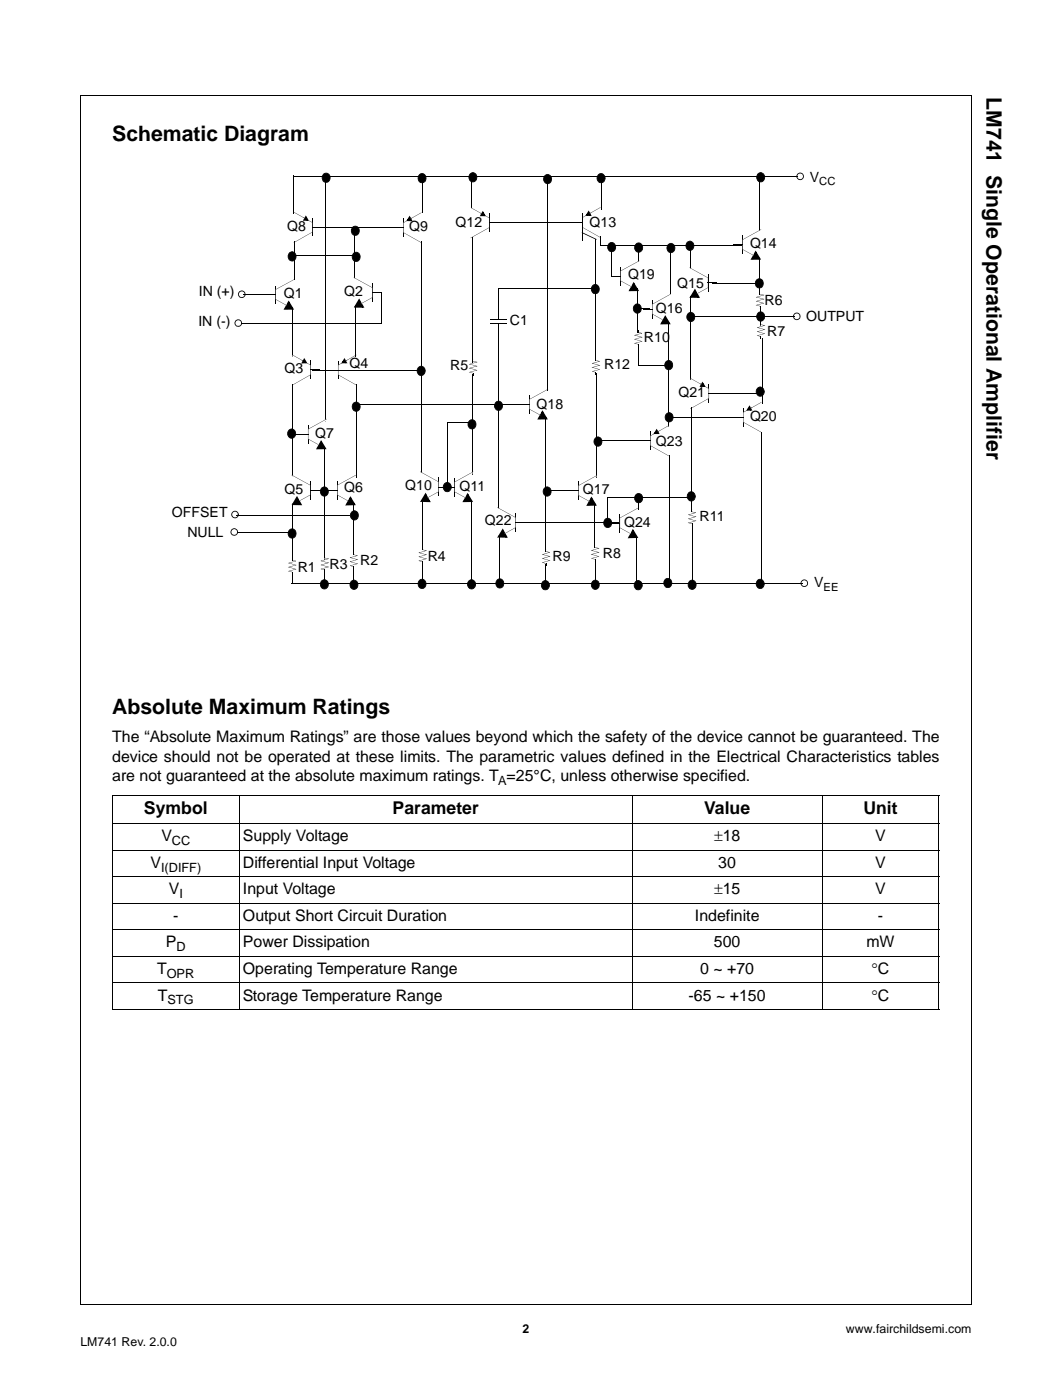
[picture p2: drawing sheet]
<svg xmlns="http://www.w3.org/2000/svg" width="210mm" height="279mm" viewBox="0 0 210 279" stroke-linecap="round" stroke-linejoin="round" font-family="sans-serif">
<g fill="none" stroke="#000" stroke-width=".2">
<path d="M16 19h178M16 19v241.4M193.9 19v241.4M105.6 78.9v3.6M22.3 158.8h165.1M22.4 158.8v42.5M47.8 158.7v42.8M126.2 158.7v42.8M164 158.7v42.8M187.3 158.8v42.5M22.3 164.4h165.1M22.3 169.7h165.1"/>
<path d="M22.3 175h165.1M22.3 180.3h165.1M22.3 185.6h165.1M22.3 190.8h165.1M22.3 196.1h165.1M22.3 201.4h165.1M16 260.4h177.9"/>
</g>
<path d="M107.7 82.8l.3 .2-.3 .6-.3-.2zM108.2 81.9l1.1 1.8h-2.1l.3-.3 1.5-.1v.4l-.9-1.4 .3-.2-.4 .9-.3-.2z" fill="#000"/>
<path d="M108.2 82.2l.8 1.3h-1.5z" fill="#000"/>
<path d="M105.6 79.7l3.7-2-1.6 5.1-2.1-1.2z" fill="#fff"/>
<path d="M105.6 79.7l3.7-2.1zM103.8 80.7l1.8 .1zM105.6 79.7l.1 1.9zM105.6 81.6l2.1 1.2z" fill="#000"/>
<path d="M67.5 72.1v3.5" fill="none" stroke="#000" stroke-width=".2"/>
<path d="M67.5 72.9l3.6-2.1v6.1l-3.6-2.1z" fill="#fff"/>
<path d="M65.7 73.8l1.8 .1zM67.5 74.8l3.6 2.1zM67.4 72.9l.1 1.9zM68.6 71.9l.3-.2 .1 .3-.3 .2zM68.7 71.4l.2 .5-.3 .5-.3-.2 .7-.1v.4l-.3-.3 .3-.2 .3 .5h-1.2zM69 72l.2-.1zM67.4 72.9l3.7-2.1z" fill="#000"/>
<path d="M68.7 71.8l.3 .5h-.6z" fill="#000"/>
<path d="M57.6 112.4l1.4 .4-1.4 .4 1.4 .4-1.4 .4 .7 .2v-2.4l.7 .2z" fill-rule="evenodd" fill="#fff"/>
<path d="M99.5 61.9v1.7zM99.5 64.5v1.6zM57.6 113.9l.7 .2zM58.3 111.4v.4zM58.3 114.2v.4zM57.5 112.4l1.5-.4-.7-.3 .8 .2-1.5 .5 1.6 .4-1.6 .4 1.5 .4-1.7-.4 1.7-.4zM57.4 114l1.7-.4z" fill="#000"/>
<path d="M62.3 43.6v3.6M97.9 63.7h3.2M97.9 64.6h3.2" fill="none" stroke="#000" stroke-width=".2"/>
<path d="M58.7 42.4l3.6 2v1.9l-3.7 2.1z" fill="#fff"/>
<path d="M58.7 42.3l3.6 2.1zM60.7 43.5l.3 .2-.1 .2-.3-.1zM61 43l.6 1.1h-1.2l.3-.4h.6v.4l-.4-.7 .3-.1-.2 .4-.3-.2zM60.6 43.4l.1 .2zM62.3 45.3l1.8 .1zM58.6 48.4l3.7-2.1zM62.3 44.4v2zM57.1 60.9l.3 .2-.4 .6-.3-.2zM57.6 60l1.1 1.8h-2.1l.3-.3 1.5-.1v.4l-1-1.4 .3-.2-.3 .9-.3-.2z" fill="#000"/>
<path d="M61 43.3l.3 .6h-.6zM57.6 60.3l.8 1.3h-1.5z" fill="#000"/>
<path d="M55 57v3.6" fill="none" stroke="#000" stroke-width=".2"/>
<path d="M55 57.8l3.7-2-1.6 5.1-2.1-1.2z" fill="#fff"/>
<path d="M53.2 58.8l1.8 .1zM55 57.8v1.9zM55 57.7l3.7-2zM55 59.7l2.1 1.2z" fill="#000"/>
<path d="M58.5 35.1v7.6M58.6 35.2h100.6M58.7 48.2v7.7M58.3 61.7v9.4M62 72v3.6" fill="none" stroke="#000" stroke-width=".2"/>
<path d="M58.4 70.8l3.6 2.1v1.9l-3.7 2.1z" fill="#fff"/>
<path d="M58.4 70.8l3.6 2.1zM60.4 72l.3 .1-.1 .3-.3-.2zM60.7 71.4l.6 1.1h-1.2l.3-.3 .6-.1v.4l-.4-.6 .3-.2-.2 .4-.3-.1zM60.2 71.8l.2 .2zM62 73.8l1.8 .1zM58.3 76.8l3.7-2.1zM62 72.9v1.9zM59.1 99.4l.3-.1 .4 .6-.3 .2zM59.3 99l.1 .4-.7 1.3-.4-.2h1.7v.3l-.5-.7 .3-.2 .5 .9h-2.1z" fill="#000"/>
<path d="M60.7 71.8l.3 .5h-.6zM59.3 99.3l.7 1.4-1.5-.1z" fill="#000"/>
<path d="M58.4 76.6v18.5M61.9 96v3.6" fill="none" stroke="#000" stroke-width=".2"/>
<path d="M58.2 94.8l3.7 2v2l-2.1 1.1z" fill="#fff"/>
<path d="M59.8 99.9l2.1-1.1zM61.9 96.8v2zM61.9 97.8l1.8 .1zM58.2 94.8l3.7 2.1zM63.6 88.7l.3 .2-.4 .7-.3-.2zM64.1 87.8l1.1 1.8-2.1 .1 .3-.4h1.5v.3l-1-1.3 .3-.2-.3 .8-.3-.2z" fill="#000"/>
<path d="M65 35.1v49.1M61.5 84.9v3.6M58.3 100.8v11M58.3 114.1v2.4" fill="none" stroke="#000" stroke-width=".2"/>
<path d="M64.1 88.2l.8 1.3h-1.5z" fill="#000"/>
<path d="M61.5 85.6l3.7-2-1.7 5.1-2-1.1z" fill="#fff"/>
<path d="M59.7 86.6l1.8 .1zM61.5 85.6v2zM61.5 85.6l3.7-2zM61.4 87.6l2.1 1.2z" fill="#000"/>
<path d="M64.7 89.3v22.5" fill="none" stroke="#000" stroke-width=".2"/>
<path d="M64.1 111.9l1.4 .4-1.4 .4 1.4 .4-1.4 .4 .6 .2v-2.4l.8 .2z" fill-rule="evenodd" fill="#fff"/>
<path d="M71.5 60l.3-.2 .4 .7-.3 .2zM71.7 59.6l.1 .4-.7 1.3-.4-.2h1.7v.3l-.5-.7 .3-.2 .5 .9h-2.1zM64.1 113.5l.7 .2zM64.7 110.9l.1 .4zM64.7 113.7l.1 .5zM64 112l1.5-.4-.7-.3 .9 .2-1.6 .5 1.6 .3-1.6 .5 1.6 .3-1.7-.3 1.5-.4zM64 113.6l1.5-.4z" fill="#000"/>
<path d="M63 45.4h19.7M70.8 45.3v10.3M74.3 56.6v3.6M62.3 73.9h21.9M58.4 86.6h3.1M47.3 102.8h22.5M47.3 106.3h11.1M64.7 113.8v2.7" fill="none" stroke="#000" stroke-width=".2"/>
<path d="M71.7 59.9l.7 1.3h-1.5z" fill="#000"/>
<path d="M70.6 55.4l3.7 2v2l-2.1 1.1z" fill="#fff"/>
<path d="M74.3 57.4v2zM74.3 58.4l1.8 .1zM70.6 55.4l3.7 2.1zM72.2 60.5l2.1-1.1zM69.9 99l1.1 1.8-2.1 .1 .3-.4h1.5v.3l-.9-1.3 .3-.2-.4 .8-.3-.2zM69.4 99.9l.3 .2-.3 .7-.4-.2z" fill="#000"/>
<path d="M76.1 58.4v6.3M48.1 64.6h28M71 61.2v9.9M71.1 76.6v18.7M62.7 97.9h4.6M67.3 96v3.6" fill="none" stroke="#000" stroke-width=".2"/>
<path d="M69.9 99.4l.8 1.2-1.5 .1z" fill="#000"/>
<path d="M67.3 96.8l3.7-2-1.6 5.1-2.1-1.1z" fill="#fff"/>
<path d="M65.5 97.8l1.8 .1zM67.3 96.8l.1 2zM67.3 96.8l3.7-2zM67.3 98.8l2.1 1.2zM70.4 100.8h.2z" fill="#000"/>
<path d="M70.5 100.8v9.5" fill="none" stroke="#000" stroke-width=".2"/>
<path d="M69.8 111.3l1.5 .4-1.5 .4 1.5 .4-1.5 .4 .7 .2v-2.4l.8 .2z" fill-rule="evenodd" fill="#fff"/>
<path d="M84.1 35.1l.2 .1zM69.9 112.9l.7 .2zM70.4 113.3l.2 .1zM70.5 110.3l.1 .4zM70.5 113.1l.1 .4zM69.8 111.3l1.5-.4-.7-.2 .7 .2-1.5 .4 1.7 .4-1.7 .4 1.6 .4-1.6-.4 1.5-.5zM69.8 112.9l1.5-.3z" fill="#000"/>
<path d="M84.2 35.2v7.4M80.5 43.7v3.5M70.5 113.4v3.1" fill="none" stroke="#000" stroke-width=".2"/>
<path d="M80.5 44.5l3.6-2.1 .1 6.1-3.7-2.1z" fill="#fff"/>
<path d="M78.7 45.4l1.8 .1zM80.5 46.4l3.7 2.1zM80.4 44.5l.1 1.9zM81.6 43.5l.3-.2 .1 .3-.3 .2zM81.7 43l.2 .5-.3 .5-.3-.2h.7v.3l-.3-.3 .3-.2 .3 .5h-1.2zM82 43.6l.2-.1zM80.4 44.5l3.7-2.1zM84.8 98.8l.3-.2 .3 .7-.3 .1zM84.9 98.3l.2 .5-.8 1.3-.3-.2 1.6-.1v.4l-.5-.8 .3-.1 .6 .9h-2.2z" fill="#000"/>
<path d="M81.7 43.4l.3 .5h-.6zM84.9 98.7l.7 1.3h-1.5z" fill="#000"/>
<path d="M84.1 48.2v46.3M87.5 95.4v3.6" fill="none" stroke="#000" stroke-width=".2"/>
<path d="M83.8 94.1l3.7 2.1v1.9l-2.1 1.2z" fill="#fff"/>
<path d="M85.4 99.2l2.2-1.1zM87.5 96.2l.1 1.9zM87.5 97.2h1.8zM83.9 94.1l3.6 2.1z" fill="#000"/>
<path d="M84.3 99.6v10.1" fill="none" stroke="#000" stroke-width=".2"/>
<path d="M83.6 110.3l1.4 .4-1.4 .4 1.4 .4-1.4 .4 .7 .2v-2.4l.7 .2z" fill-rule="evenodd" fill="#fff"/>
<path d="M83.6 111.9l.7 .2zM84.2 109.3l.1 .4zM84.3 112.1v.4zM83.5 110.3l1.6-.4-.8-.2 .9 .2-1.6 .4 1.6 .4-1.6 .5 1.6 .3-1.7-.4 1.6-.4zM83.5 111.9l1.6-.3z" fill="#000"/>
<path d="M94 35.1v6.8M97.6 42.6v3.6M70.9 80.7h34.4M84.2 112.2v4.3" fill="none" stroke="#000" stroke-width=".2"/>
<path d="M94 41.5l3.6 2v1.9l-3.7 2.1z" fill="#fff"/>
<path d="M94 41.4l3.6 2.1zM96 42.6l.4 .2-.2 .2-.3-.1zM96.3 42.1l.6 1h-1.2l.3-.3h.6v.3l-.4-.6 .3-.2-.1 .5-.4-.2zM95.9 42.5l.1 .2zM97.6 44.4l1.8 .1zM93.9 47.5l3.7-2.1zM97.6 43.5v2z" fill="#000"/>
<path d="M96.3 42.4l.3 .6h-.6z" fill="#000"/>
<path d="M94.3 47.3v25" fill="none" stroke="#000" stroke-width=".2"/>
<path d="M93.7 72.7l1.4 .4-1.4 .4 1.4 .4-1.4 .4 .7 .2v-2.4l.7 .1z" fill-rule="evenodd" fill="#fff"/>
<path d="M93.7 74.2l.7 .3zM94.3 71.7l.1 .4zM94.4 74.5v.4zM93.6 72.7l1.6-.4-.8-.3 .9 .2-1.6 .5 1.6 .4-1.6 .4 1.5 .4-1.7-.4 1.7-.4zM93.5 74.3l1.7-.4zM92.8 99.3l.3 .1-.4 .7-.3-.2zM93.3 98.4l1.1 1.8h-2.1l.3-.3 1.5-.1v.4l-.9-1.4 .3-.2-.4 .8-.3-.1z" fill="#000"/>
<path d="M94.3 74.6v20M90.7 95.4v3.6" fill="none" stroke="#000" stroke-width=".2"/>
<path d="M93.3 98.7l.8 1.3h-1.5z" fill="#000"/>
<path d="M90.7 96.2l3.7-2-1.6 5.1-2.1-1.2z" fill="#fff"/>
<path d="M88.9 97.2h1.8zM90.7 96.2v1.9zM90.7 96.2l3.7-2.1zM90.7 98.1l2.1 1.2z" fill="#000"/>
<path d="M109.2 35.1v42.8M98.9 44.4h20.6M89.2 84.3h5.2M89.2 84.2v13.1M94 100v16.5M108.9 83.6v26.6" fill="none" stroke="#000" stroke-width=".2"/>
<path d="M108.2 110.6l1.5 .4-1.5 .4 1.5 .5-1.5 .4 .7 .1v-2.3l.8 .1z" fill-rule="evenodd" fill="#fff"/>
<path d="M100.1 105.9l.4-.2 .3 .7-.3 .2zM100.3 105.5l.2 .4-.8 1.3-.3-.2 1.6-.1v.4l-.5-.7 .3-.2 .5 .9h-2.1zM108.2 112.2l.7 .2zM108.9 109.6l.1 .5zM108.9 112.4l.1 .5zM108.1 110.7l1.6-.4-.8-.3 .8 .2-1.5 .5 1.7 .3-1.7 .5 1.7 .4-1.8-.4 1.6-.4zM108.1 112.3l1.6-.4z" fill="#000"/>
<path d="M99.4 57.5h19.3M99.4 57.5v6.4M99.4 65v36.6M102.9 102.5v3.6M108.8 112.7v3.9" fill="none" stroke="#000" stroke-width=".2"/>
<path d="M100.3 105.8l.7 1.3h-1.5z" fill="#000"/>
<path d="M99.2 101.3l3.7 2v1.9l-2.1 1.2z" fill="#fff"/>
<path d="M119.9 35.1l.1 .1zM99.5 107.2l.2 .1zM100.8 106.4l2.2-1.2zM102.9 103.3l.1 1.9zM99.3 101.2l3.6 2.1zM102.9 104.3l1.8 .1zM103.7 104.2v.2z" fill="#000"/>
<path d="M120 35.2v6.7M116.2 42.6v3.6M99.6 107.3v9.2M103.7 104.3h19.8" fill="none" stroke="#000" stroke-width=".2"/>
<path d="M116.2 43.4l3.6-2 .1 6-3.7-2.1z" fill="#fff"/>
<path d="M114.4 44.4h1.8zM116.1 46.3v.2zM116.2 46.4l2.8 1.3-.1 .1-2.8-1.3zM116.2 45.3l3.7 2.2zM116.2 43.4v2zM117.3 42.4l.3-.1 .2 .3-.4 .1zM117.5 42l.1 .4-.3 .6-.3-.2 .8-.1-.1 .4-.3-.4 .4-.1 .2 .5h-1.2zM117.8 42.5l.1-.1zM119 47.7v.2zM116.2 43.4l3.6-2z" fill="#000"/>
<path d="M117.5 42.4l.3 .5h-.7z" fill="#000"/>
<path d="M116.1 42.7v5.3M118.8 47.8v24.2" fill="none" stroke="#000" stroke-width=".2"/>
<path d="M118.2 72.5l1.4 .4-1.4 .4 1.4 .4-1.4 .4 .7 .2v-2.4l.7 .2z" fill-rule="evenodd" fill="#fff"/>
<path d="M118.2 74.1l.7 .2zM118.8 71.5l.1 .4zM118.9 74.3v.4zM118.1 72.5l1.5-.4-.7-.2 .8 .2-1.5 .4 1.6 .4-1.6 .4 1.5 .5-1.7-.5 1.7-.4zM118.2 74.1l1.5-.3zM118 99.1l1.1 1.8-2.1 .1 .3-.4 1.5-.1v.4l-.9-1.4 .3-.2-.4 .9-.3-.2zM117.5 100l.3 .2-.3 .6-.4-.1z" fill="#000"/>
<path d="M119 74.5v20.8M115.4 96.1v3.6" fill="none" stroke="#000" stroke-width=".2"/>
<path d="M118 99.4l.8 1.3-1.5 .1z" fill="#000"/>
<path d="M115.4 96.9l3.7-2-1.6 5.1-2.1-1.1z" fill="#fff"/>
<path d="M113.6 97.9l1.8 .1zM115.4 96.9v2zM115.4 96.9l3.7-2zM115.4 98.9l2.1 1.1z" fill="#000"/>
<path d="M118.6 100.8v8.6" fill="none" stroke="#000" stroke-width=".2"/>
<path d="M118 109.8l1.5 .4-1.5 .4 1.5 .4-1.5 .4 .7 .2v-2.4l.8 .2z" fill-rule="evenodd" fill="#fff"/>
<path d="M119.7 47.2h.2v1.8h-.2zM125.9 57.2l.3 .1-.3 .7-.3-.2zM126.4 56.3l1.1 1.8h-2.1l.3-.4h1.5v.4l-.9-1.4 .3-.2-.4 .8-.3-.1zM118 111.4l.7 .2zM118.7 108.8v.4zM118.7 111.6l.1 .5zM117.9 109.9l1.6-.4-.8-.3 .9 .2-1.6 .5 1.6 .3-1.6 .5 1.6 .4-1.7-.5 1.6-.3zM118 111.4l1.5-.3z" fill="#000"/>
<path d="M119.8 48.9h28.3M122.1 48.8v6.3M123.8 53.3v3.6M127.4 48.8v3.5M108.8 97.9h6.1M118.8 112v4.5" fill="none" stroke="#000" stroke-width=".2"/>
<path d="M126.4 56.6l.8 1.3h-1.5z" fill="#000"/>
<path d="M123.8 54.1l3.7-2-1.6 5.1-2.1-1.2z" fill="#fff"/>
<path d="M122 55.1h1.8zM123.8 54.1l.1 1.9zM123.8 54l3.7-2zM123.8 56l2.1 1.2z" fill="#000"/>
<path d="M127.2 57.6v8.8" fill="none" stroke="#000" stroke-width=".2"/>
<path d="M126.6 66.9l1.5 .4-1.5 .4 1.5 .4-1.5 .4 .7 .2v-2.4l.8 .2z" fill-rule="evenodd" fill="#fff"/>
<path d="M126.6 68.5l.7 .2zM127.3 65.9v.4zM127.3 68.7l.1 .4zM126.5 66.9l1.6-.4-.8-.2 .8 .2-1.5 .4 1.6 .4-1.6 .4 1.6 .4-1.6-.4 1.5-.4zM126.5 68.5l1.6-.3zM132.2 63.8l.3 .2-.3 .6-.3-.1zM132.7 62.9l1.1 1.8h-2.1l.3-.3h1.5v.3l-.9-1.4 .3-.2-.4 .9-.3-.2z" fill="#000"/>
<path d="M130.1 59.9v3.6M127.1 61.6h2.5" fill="none" stroke="#000" stroke-width=".2"/>
<path d="M132.7 63.2l.8 1.3h-1.5z" fill="#000"/>
<path d="M130.1 60.7l3.7-2-1.6 5.1-2.1-1.1z" fill="#fff"/>
<path d="M128.3 61.7l1.9 .1zM130.1 60.7l.1 2zM130.1 60.7l3.7-2zM130.1 62.7l2.1 1.1z" fill="#000"/>
<path d="M133.8 48.8v9.9M127.4 68.7v4.3M127.4 72.9h6.2M133.5 64.4v20.8M129.8 86.1v3.6" fill="none" stroke="#000" stroke-width=".2"/>
<path d="M129.8 87l3.6-2.1v6.1l-3.6-2.1z" fill="#fff"/>
<path d="M137.7 48.8l.2 .1zM138.5 58l.3-.1 .4 .6-.3 .2zM138.7 57.6l.1 .4-.8 1.3-.3-.2h1.7v.3l-.5-.7 .3-.2 .5 .9h-2.2zM128 87.9l1.8 .1zM128.9 87.8l.1 .2zM129.8 88.9l3.6 2.1zM129.7 87l.1 1.9zM130.9 86l.3-.2 .1 .3-.3 .2zM131 85.6l.2 .4-.3 .5-.3-.2h.7v.3l-.3-.3 .3-.2 .3 .5h-1.2zM131.3 86.1l.2-.1zM129.7 87l3.7-2.1zM133.4 90.8l.2 .1z" fill="#000"/>
<path d="M138.7 58l.7 1.3h-1.5zM131 85.9l.3 .6h-.6z" fill="#000"/>
<path d="M137.8 48.9v4.7M141.3 54.7v3.5M118.9 87.9h10M133.5 90.9v25.6" fill="none" stroke="#000" stroke-width=".2"/>
<path d="M137.6 53.4l3.7 2v2l-2.1 1.1z" fill="#fff"/>
<path d="M139.2 58.5l2.1-1.1zM141.2 55.4l.1 2zM141.2 56.4l1.9 .1zM137.6 53.4l3.7 2.1z" fill="#000"/>
<path d="M137.8 59.1v16.7M141.4 76.7v3.6" fill="none" stroke="#000" stroke-width=".2"/>
<path d="M137.8 75.5l3.6 2.1v1.9l-3.7 2.1z" fill="#fff"/>
<path d="M137.8 75.5l3.7 2.1zM139.9 76.7l.3 .2-.2 .2-.3-.2zM140.2 76.2l.6 1h-1.2l.3-.3h.6v.3l-.5-.6 .3-.2-.1 .5-.3-.2zM139.7 76.6l.2 .1zM141.4 78.5l1.8 .1zM137.7 81.5l3.7-2zM141.4 77.6l.1 1.9z" fill="#000"/>
<path d="M140.2 76.5l.3 .5h-.6z" fill="#000"/>
<path d="M138 81.2v20.9" fill="none" stroke="#000" stroke-width=".2"/>
<path d="M137.4 102.7l1.4 .4-1.4 .4 1.4 .4-1.4 .4 .6 .2v-2.4l.8 .2z" fill-rule="evenodd" fill="#fff"/>
<path d="M125.8 106.5l.3 .1-.4 .7-.3-.2zM126.3 105.5l1.1 1.9h-2.2l.4-.4h1.5v.4l-1-1.4 .3-.2-.3 .8-.3-.1zM137.4 104.3l.7 .2zM138 101.7l.1 .4zM138 104.5l.1 .5zM137.3 102.8l1.5-.5-.7-.2 .7 .2-1.4 .5 1.6 .3-1.6 .5 1.6 .3-1.7-.3 1.5-.4zM137.2 104.3l1.6-.3z" fill="#000"/>
<path d="M121.1 99.3v5.1M121.1 99.3h17M123.7 102.6v3.6M138.1 104.7v11.8" fill="none" stroke="#000" stroke-width=".2"/>
<path d="M126.3 105.9l.8 1.3h-1.5z" fill="#000"/>
<path d="M123.7 103.4l3.7-2.1-1.6 5.2-2.1-1.2z" fill="#fff"/>
<path d="M150.3 50.9l.3 .2-.4 .6-.3-.1zM150.8 50l1 1.8h-2l.3-.3h1.5v.3l-1-1.4 .3-.1-.3 .8-.3-.2zM121.9 104.4h1.8zM123.7 103.4v1.9zM123.7 103.3l3.7-2zM123.7 105.3l2.1 1.2z" fill="#000"/>
<path d="M151.6 35.1v11.1M148.2 47v3.6M127.4 99.3v2.5M133.4 83.3h14.7M127.1 107.2v9.3" fill="none" stroke="#000" stroke-width=".2"/>
<path d="M150.8 50.3l.8 1.3-1.5 .1z" fill="#000"/>
<path d="M148.2 47.8l3.6-2-1.5 5.1-2.1-1.1z" fill="#fff"/>
<path d="M146.4 48.8l1.8 .1zM148.1 47.8l.1 2zM148.2 47.8l3.6-2zM148.1 49.8l2.2 1.2z" fill="#000"/>
<path d="M151.5 51.5v7.1" fill="none" stroke="#000" stroke-width=".2"/>
<path d="M150.9 59.3l1.5 .4-1.5 .4 1.5 .4-1.5 .4 .7 .2v-2.4l.8 .2z" fill-rule="evenodd" fill="#fff"/>
<path d="M151.6 58.3v.4zM150.8 59.3l1.6-.4-.8-.2 .9 .2-1.6 .4 1.6 .4-1.6 .4 1.6 .4-1.7-.4 1.6-.4zM150.9 60.9l.7 .2zM151.6 61.1l.1 .4zM150.8 60.9l1.6-.4z" fill="#000"/>
<path d="M142.2 56.5h9.4M151.7 61.6v3.4" fill="none" stroke="#000" stroke-width=".2"/>
<path d="M151.1 65.4l1.4 .4-1.4 .4 1.4 .4-1.4 .4 .7 .2v-2.4l.7 .1z" fill-rule="evenodd" fill="#fff"/>
<path d="M151.1 66.9l.7 .3zM151.8 64.4v.4zM151.8 67.2v.4zM151 65.4l1.6-.4-.8-.3 .9 .2-1.6 .5 1.6 .4-1.6 .4 1.6 .4-1.7-.4 1.6-.4zM151 67l1.6-.4z" fill="#000"/>
<path d="M137.7 63.1h20.9M152 67.5v13.1M148.3 81.5v3.6" fill="none" stroke="#000" stroke-width=".2"/>
<path d="M148.3 82.3l3.6-2 .1 6-3.7-2.1z" fill="#fff"/>
<g fill="#000">
<path d="M64.5 34.7a.88 .88 0 0 1 1-.1 .88 .88 0 0 1 .5 .9h-.2l-.2-.7-.5-.2-.4 .2-.3 .5 .1 .6 .2 .3 .4 .1 .4-.1 .3-.7h.2a.88 .88 0 0 1-.8 1 .88 .88 0 0 1-1-.8v-.4zM65.8 35.5h.2zM83.7 34.7a.88 .88 0 0 1 1 0 .88 .88 0 0 1 .4 .9h-.2l-.2-.6-.5-.3-.6 .4-.1 .5 .3 .7 .4 .1 .5-.2 .2-.6h.2a.92 .92 0 0 1-1.2 .9 .92 .92 0 0 1-.4-1.5zM84.9 35.6h.2zM93.7 34.7a.86 .86 0 0 1 1-.2 .86 .86 0 0 1 .5 .9h-.1l-.2-.6-.6-.3-.4 .3-.3 .6 .3 .6 .5 .2 .3-.1 .3-.2 .1-.5h.1a.92 .92 0 0 1-1.2 .9 .92 .92 0 0 1-.4-1.5zM95.1 35.4h.1zM108.6 35a.86 .86 0 0 1 1-.2 .86 .86 0 0 1 .5 .9l-.1 .1-.1-.6-.3-.2-.3-.1-.5 .2-.3 .7 .3 .5 .3 .3 .6-.2 .3-.7 .1 .1a.91 .91 0 0 1-1.1 .9 .91 .91 0 0 1-.5-1.4zM110 35.7l.1 .1zM119.4 34.7l.6-.1a.93 .93 0 0 1 .8 1h-.2l-.3-.8-.4-.1-.5 .3-.2 .6 .2 .6 .6 .2 .3-.1 .3-.7h.2a.87 .87 0 0 1-.5 .9 .87 .87 0 0 1-1-.2l-.3-.7zM120.6 35.6h.2zM151.2 34.7a.87 .87 0 0 1 1-.2 .87 .87 0 0 1 .5 .9h-.2l-.2-.6-.5-.3-.4 .2-.3 .5 .1 .7 .2 .2 .4 .1 .4-.1 .3-.7h.2a.87 .87 0 0 1-.6 .9 .87 .87 0 0 1-1.1-.4 1.16 1.16 0 0 1 .2-1.2zM152.5 35.4h.2z"/>
<path d="M159.1 34.7a.75 .75 0 0 1 .8-.2 .75 .75 0 0 1 .5 .7h-.2l-.1-.4-.4-.2-.5 .2-.1 .4 .1 .4 .5 .2 .4-.2 .1-.4h.2a.75 .75 0 0 1-1 .7 .75 .75 0 0 1-.3-1.2zM160.2 35.2h.2zM47.8 58.1l.6-.1 .5 .4 .1 .3h-.2l-.1-.3-.3-.2h-.3l-.3 .2-.1 .6 .4 .3 .5-.1 .2-.5h.2l-.4 .7-.5 .1a.76 .76 0 0 1-.6-.6 .76 .76 0 0 1 .3-.8zM48.8 58.7h.2zM53.6 58.7l.1 .2zM58.5 51l.1 .1zM57.7 50.4a.87 .87 0 0 1 1-.1 .87 .87 0 0 1 .5 .9h-.2l-.2-.6-.5-.3-.4 .2-.3 .5 .1 .7 .5 .3 .6-.2 .2-.6h.2a.88 .88 0 0 1-.8 1 .88 .88 0 0 1-1-.8v-.4zM59 51.2h.2zM70.3 45.3a.88 .88 0 0 1 1-.2 .88 .88 0 0 1 .5 .9l-.2 .1-.2-.7-.5-.2-.4 .1-.3 .6 .1 .6 .2 .3 .4 .1 .4-.1 .3-.8 .2 .1a.88 .88 0 0 1-.8 1 .88 .88 0 0 1-1-.9v-.3zM71.6 46l.2 .1zM70.4 50.5l.2-.1a.73 .73 0 0 1 .9 0l.3 .3 .1 .6h-.1l-.3-.7-.6-.2-.5 .5 .1 .8 .3 .4h.5l.4-.3 .1-.5h.1a.92 .92 0 0 1-1.2 .9 .92 .92 0 0 1-.4-1.5zM71.8 51.3h.1z"/>
<path d="M118.3 56.9a.87 .87 0 0 1 .9-.1 .87 .87 0 0 1 .5 .9h-.2l-.3-.7-.4-.1-.5 .2-.2 .6 .3 .7 .4 .1 .4-.1 .2-.2 .1-.5h.2a.91 .91 0 0 1-1.2 1 .91 .91 0 0 1-.5-1.4zM119.5 57.7h.2zM121.5 48.5l.6-.2a.93 .93 0 0 1 .8 1h-.2l-.3-.7-.4-.1-.5 .2-.2 .6 .2 .6 .6 .3 .3-.2 .3-.7h.2a.87 .87 0 0 1-.5 .9 .87 .87 0 0 1-1-.2l-.2-.7zM122.7 49.3h.2zM126.9 48.6a.88 .88 0 0 1 1-.1 .88 .88 0 0 1 .4 .9h-.2l-.2-.6-.5-.2-.4 .1-.3 .5 .1 .5 .5 .6 .6-.3 .2-.6h.2a.98 .98 0 0 1-.7 1l-.5-.1-.5-.5v-.8zM128.1 49.4h.2zM133.2 48.8a.87 .87 0 0 1 1.1-.2 .87 .87 0 0 1 .4 .9h-.1l-.2-.6-.5-.3-.4 .2-.3 .5 .1 .7 .5 .3 .6-.2 .2-.6h.1a.98 .98 0 0 1-.6 1l-.6-.1-.4-.3-.1-.8zM134.6 49.5h.1zM137 48.3a.87 .87 0 0 1 1-.2 .87 .87 0 0 1 .5 1h-.1l-.2-.7-.6-.2-.4 .3-.3 .6 .2 .4 .4 .4 .7-.2 .2-.6h.1a.92 .92 0 0 1-1.2 .9 .92 .92 0 0 1-.4-1.5zM138.4 49.1h.1zM150.9 55.8a.81 .81 0 0 1 1.1-.1l.3 .3 .1 .5-.2 .1-.3-.8-.6-.1-.4 .5v.8l.3 .3h.6l.3-.2 .1-.6 .2 .1a.91 .91 0 0 1-1.1 .9 .91 .91 0 0 1-.6-1.3zM152.2 56.5l.2 .1z"/>
<path d="M47.1 63.9l.7-.1 .5 .5v.2h-.2l-.2-.5h-.7l-.2 .3 .2 .7h.6l.2-.2 .1-.3h.2a.74 .74 0 0 1-.6 .7 .74 .74 0 0 1-.8-.4l-.1-.5zM48.1 64.5h.2zM83.4 73.3l.5-.3h.3l.3 .2 .4 .4v.4h-.2l-.1-.5-.4-.3h-.3l-.4 .2-.2 .8 .5 .6 .6-.1 .3-.4v-.3h.2a1.01 1.01 0 0 1-.5 1 .99 .99 0 0 1-1.1-.5 .99 .99 0 0 1 .1-1.2zM84.7 74h.2zM126.5 60.9a.86 .86 0 0 1 1.1-.2 .86 .86 0 0 1 .4 .9h-.1l-.1-.5-.2-.2-.4-.2-.3 .1-.3 .3-.2 .5 .2 .5 .4 .3 .6-.1 .3-.7h.1a.92 .92 0 0 1-1.2 .9 .92 .92 0 0 1-.4-1.5zM127.9 61.6h.1zM132.9 72a.89 .89 0 0 1 1 0 .89 .89 0 0 1 .4 .9h-.2l-.2-.7-.5-.2-.5 .3-.2 .6 .1 .4 .5 .4 .6-.2 .2-.6h.2a.92 .92 0 0 1-1.2 .9 .92 .92 0 0 1-.4-1.5zM134.1 72.9h.2zM137.2 62.6a.86 .86 0 0 1 1-.3 .86 .86 0 0 1 .5 1h-.2l-.1-.5-.2-.2-.4-.2-.5 .3-.2 .6 .2 .5 .4 .3 .5-.1 .3-.7h.2a.85 .85 0 0 1-.5 .9 .85 .85 0 0 1-1-.2l-.3-.7zM138.5 63.3h.2zM151 77.5a.86 .86 0 0 1 1.1-.3 .86 .86 0 0 1 .4 1h-.1l-.3-.7-.4-.2-.5 .3-.2 .6 .3 .7 .5 .1 .5-.3 .1-.5h.1a.93 .93 0 0 1-.8 1 1 1 0 0 1-.8-1.4zM152.4 78.2h.1z"/>
<path d="M151.3 62.3l.1-.1a.86 .86 0 0 1 1 .2l.3 .8h-.2l-.2-.6-.5-.3-.3 .1-.3 .3-.1 .7 .3 .5 .5 .1 .4-.2 .2-.6h.2a.98 .98 0 0 1-.7 1l-.6-.1-.4-.4-.1-.7zM152.5 63.2h.2zM158.5 62.6a.74 .74 0 0 1 .8-.2 .74 .74 0 0 1 .4 .7h-.1l-.2-.4-.4-.1h-.3l-.3 .4 .1 .4 .4 .3 .4-.1 .3-.5h.1a.75 .75 0 0 1-.7 .8 .75 .75 0 0 1-.8-.6zM159.6 63.1h.1zM57.6 85.8a.87 .87 0 0 1 1-.2 .87 .87 0 0 1 .5 .9l-.2 .1-.2-.7-.5-.2-.4 .1-.3 .5v.6l.6 .5 .6-.2 .2-.7 .2 .1a.88 .88 0 0 1-.8 .9 .88 .88 0 0 1-1-.8l.1-.5zM58.9 86.5l.2 .1zM64.2 97.3a.89 .89 0 0 1 1-.1 .89 .89 0 0 1 .4 .9h-.2l-.2-.6-.5-.3-.6 .4-.1 .5 .1 .5 .5 .3 .6-.2 .2-.6h.2a.98 .98 0 0 1-.7 1 1.03 1.03 0 0 1-1-.7 1.03 1.03 0 0 1 .3-1.1zM65.4 98.1h.2zM70.5 80.3a.89 .89 0 0 1 1 0 .89 .89 0 0 1 .4 .9h-.1l-.2-.6-.5-.3-.6 .4-.1 .5 .1 .4 .5 .4 .6-.2 .2-.6h.1a.91 .91 0 0 1-1.1 .9 .91 .91 0 0 1-.5-1.3zM71.8 81.2h.1zM88.6 96.5a.86 .86 0 0 1 1-.2 .86 .86 0 0 1 .5 .9h-.2l-.3-.7-.4-.1-.5 .2-.2 .6 .2 .6 .6 .3 .4-.3 .2-.6h.2a.92 .92 0 0 1-1.2 1 .92 .92 0 0 1-.4-1.5zM89.9 97.2h.2z"/>
<path d="M93.7 83.9a.88 .88 0 0 1 .9-.1 .88 .88 0 0 1 .5 .9h-.2l-.2-.6-.5-.3-.4 .2-.3 .5 .1 .7 .2 .2 .4 .1 .4-.1 .3-.7h.2a.88 .88 0 0 1-.8 1 .88 .88 0 0 1-1-.8l.1-.6zM94.9 84.7h.2zM99 80.2a.88 .88 0 0 1 .9-.1 .88 .88 0 0 1 .5 .9h-.2l-.2-.6-.5-.3-.4 .2-.3 .5 .1 .7 .2 .2 .4 .1 .4-.1 .3-.7h.2a.88 .88 0 0 1-.5 .9 .88 .88 0 0 1-.9-.1 1.06 1.06 0 0 1-.3-1.2zM100.2 81h.2zM108.5 97.4a.86 .86 0 0 1 1.1-.2 .86 .86 0 0 1 .4 .9h-.1l-.2-.6-.5-.3-.6 .4-.1 .5 .1 .5 .5 .3 .6-.2 .2-.6h.1a.92 .92 0 0 1-1.2 .9 .92 .92 0 0 1-.4-1.5zM109.9 98.1h.1zM118.7 87.4a.86 .86 0 0 1 1-.2 .86 .86 0 0 1 .5 .9h-.2l-.3-.7-.4-.1-.5 .2-.2 .6 .2 .6 .4 .3 .5-.2 .3-.7h.2a.91 .91 0 0 1-1.1 1 .91 .91 0 0 1-.6-1.4zM120 88.1h.2zM126.8 98.7l.3-.2 .5-.1 .5 .3 .1 .3 .1 .4h-.2l-.1-.6-.3-.2h-.4l-.4 .2-.2 .8 .4 .6 .7-.1 .3-.7h.2a.88 .88 0 0 1-.8 1 .88 .88 0 0 1-.9-.8v-.6zM128.1 99.4h.2zM132.9 82.6a.87 .87 0 0 1 1-.2 .87 .87 0 0 1 .5 .9h-.2l-.1-.5-.2-.2-.4-.2-.6 .4-.1 .5 .1 .5 .5 .3 .5-.1 .3-.7h.2a.92 .92 0 0 1-1.2 .9 .92 .92 0 0 1-.4-1.5zM134.2 83.3h.2z"/>
<path d="M137.4 98.2a.88 .88 0 0 1 1 0 .88 .88 0 0 1 .4 .9h-.2l-.3-.8-.4-.1-.4 .1-.3 .6 .1 .5 .3 .5h.4l.3-.1 .3-.7h.2l-.1 .5a.86 .86 0 0 1-1.1 .4 1.09 1.09 0 0 1-.2-1.8zM138.6 99.1h.2zM146.5 83.2l1.8 .1zM148.3 84.2l3.7 2.1zM148.3 82.3v2zM149.4 81.3l.3-.1 .1 .2-.3 .2zM149.5 80.9l.2 .4-.3 .6-.3-.2 .7-.1v.3l-.3-.3 .3-.2 .3 .5-1.2 .1zM149.9 81.4h.2zM151.8 86.2l.2 .1zM148.3 82.3l3.6-2.1zM46.1 105.7a.75 .75 0 0 1 .9-.2 .75 .75 0 0 1 .5 .7h-.2l-.1-.4-.2-.2-.6 .1-.2 .4 .2 .6h.7l.2-.5h.2l-.1 .3-.3 .3-.5 .1-.6-.4zM47.3 106.2h.2z"/>
<path d="M46.4 102.2a.69 .69 0 0 1 .9-.1l.3 .6h-.1l-.3-.5-.4-.1-.4 .4v.4l.3 .3 .3 .1 .4-.3 .1-.3h.1a.73 .73 0 0 1-.4 .7 .73 .73 0 0 1-.7-.1l-.4-.6zM47.5 102.7h.1zM58.2 116.4l.1 .1zM57.8 105.6a.88 .88 0 0 1 .9 0 .88 .88 0 0 1 .5 .9h-.2l-.2-.6-.5-.3-.4 .2-.3 .5 .1 .7 .5 .3 .6-.2 .2-.6h.2l-.1 .4a.88 .88 0 0 1-1.1 .5l-.3-.2-.3-.5v-.4zM59 106.5h.2zM64.1 115.9a.87 .87 0 0 1 1-.2 .87 .87 0 0 1 .5 .9h-.2l-.2-.6-.5-.2-.6 .3-.1 .5 .1 .5 .5 .4 .6-.3 .2-.6h.2a.92 .92 0 0 1-1.2 .9 .92 .92 0 0 1-.4-1.5zM65.4 116.6h.2zM70 116a.86 .86 0 0 1 1-.2 .86 .86 0 0 1 .5 .9h-.2l-.3-.7-.4-.1-.5 .2-.2 .6 .1 .5 .5 .3 .5-.1 .2-.2 .1-.5h.2a.92 .92 0 0 1-1.2 .9 .92 .92 0 0 1-.4-1.5zM71.3 116.7h.2zM70.1 102.2a.86 .86 0 0 1 1-.3 .86 .86 0 0 1 .5 1h-.2l-.1-.5-.2-.2-.4-.2-.5 .3-.2 .6 .2 .5 .4 .3 .5-.1 .3-.7h.2a.92 .92 0 0 1-1.3 .9 .92 .92 0 0 1-.3-1.5zM71.4 102.9h.2zM83.7 115.7a.88 .88 0 0 1 1 0 .88 .88 0 0 1 .4 .8l-.2 .1-.2-.7-.5-.2-.4 .1-.3 .6 .1 .6 .5 .4 .6-.3 .2-.6 .2 .1-.1 .3a.88 .88 0 0 1-1.1 .6 1.09 1.09 0 0 1-.2-1.8z"/>
<path d="M84.9 116.5l.2 .1zM93.5 115.9a.86 .86 0 0 1 1-.2 .86 .86 0 0 1 .5 .9h-.2v-.3l-.3-.4-.4-.1-.5 .2-.2 .6 .3 .7 .5 .2 .5-.4 .1-.5h.2a.91 .91 0 0 1-1.2 1 .91 .91 0 0 1-.5-1.4zM94.8 116.6h.2zM99.2 115.6a.88 .88 0 0 1 1 0 .88 .88 0 0 1 .4 .8l-.2 .1-.1-.5-.2-.3-.4-.1-.5 .3-.2 .6 .2 .5 .6 .3 .3-.2 .3-.7 .2 .1a.92 .92 0 0 1-1.2 .9 .92 .92 0 0 1-.4-1.5zM100.4 116.4l.2 .1zM108.2 116.1a.86 .86 0 0 1 1-.2 .86 .86 0 0 1 .5 .9h-.2l-.3-.7-.4-.2-.5 .3-.2 .6 .3 .7 .4 .1 .4-.1 .2-.2 .1-.5h.2a.91 .91 0 0 1-1.1 1 .91 .91 0 0 1-.6-1.4zM109.5 116.8h.2zM118.2 116a.86 .86 0 0 1 1-.2 .86 .86 0 0 1 .5 .9h-.2l-.3-.7-.4-.1-.5 .2-.2 .6 .2 .6 .4 .2 .5-.1 .2-.2 .1-.5h.2a.91 .91 0 0 1-1.3 .9 .91 .91 0 0 1-.3-1.5zM119.5 116.7h.2zM120.7 103.5a.87 .87 0 0 1 1 0 .87 .87 0 0 1 .4 .9h-.1l-.2-.7-.5-.2-.4 .1-.3 .6 .1 .6 .4 .4 .7-.2 .2-.6h.1v.4a.88 .88 0 0 1-1.2 .5 1.09 1.09 0 0 1-.2-1.8zM122 104.4h.1zM126.7 116.1a.86 .86 0 0 1 1-.2 .86 .86 0 0 1 .5 .9h-.2l-.3-.7-.4-.2-.5 .3-.2 .6 .3 .7 .5 .1 .3-.1 .2-.2 .1-.5h.2a.91 .91 0 0 1-1.1 1 .91 .91 0 0 1-.6-1.4z"/>
<path d="M128 116.8h.2zM132.6 115.6a.88 .88 0 0 1 1-.2 .88 .88 0 0 1 .5 .9l-.1 .1-.2-.7-.5-.2-.4 .1-.4 .6 .2 .6 .2 .3 .3 .1 .4-.1 .4-.8 .1 .1a.88 .88 0 0 1-.7 .9 .88 .88 0 0 1-1-.7v-.6zM134 116.3l.1 .1zM137.6 115.9a.89 .89 0 0 1 .9-.1 .89 .89 0 0 1 .5 .9h-.2l-.2-.6-.5-.2-.4 .1-.3 .5 .1 .7 .5 .3 .6-.2 .2-.6h.2a.88 .88 0 0 1-.8 1 .88 .88 0 0 1-1-.8v-.4zM138.8 116.7h.2zM151 115.8a.87 .87 0 0 1 1.1-.2 .87 .87 0 0 1 .4 .9h-.1l-.3-.7-.4-.1-.4 .1-.3 .6v.5l.4 .4h.6l.3-.3 .1-.5h.1l-.1 .6a.86 .86 0 0 1-1.1 .4 1.09 1.09 0 0 1-.3-1.7zM152.4 116.5h.1zM160 115.9a.74 .74 0 0 1 .8-.2 .74 .74 0 0 1 .4 .7h-.1l-.1-.3-.5-.3-.4 .2-.2 .4 .2 .4 .4 .2 .5-.3 .1-.3h.1a.75 .75 0 0 1-1 .7 .75 .75 0 0 1-.2-1.2zM161.1 116.4h.1z"/>
</g>
<g fill="#000">
<path d="M149.5 81.2l.3 .6h-.6z"/>
<path d="M64.5 34.8a.87 .87 0 0 1 1.4 .5 .87 .87 0 0 1-1 1.1 .95 .95 0 0 1-.4-1.6z" fill-rule="evenodd"/>
<path d="M83.8 34.8a.85 .85 0 0 1 1.2 .8 .85 .85 0 0 1-1.3 .6 1.06 1.06 0 0 1 .1-1.4z" fill-rule="evenodd"/>
<path d="M93.8 34.7a.88 .88 0 0 1 1.3 .4 .88 .88 0 0 1-.6 1.2 .92 .92 0 0 1-.9-.5 .92 .92 0 0 1 .2-1.1z" fill-rule="evenodd"/>
<path d="M108.7 35.1a.89 .89 0 0 1 1.3 .3 .89 .89 0 0 1-.6 1.2 .93 .93 0 0 1-.9-.5 .93 .93 0 0 1 .2-1z" fill-rule="evenodd"/>
<path d="M119.5 34.8a.85 .85 0 0 1 1.2 .8 .85 .85 0 0 1-1.3 .6 1.04 1.04 0 0 1 .1-1.4z" fill-rule="evenodd"/>
<path d="M151.2 34.7a.88 .88 0 0 1 1.3 .2 .88 .88 0 0 1-.3 1.3 .88 .88 0 0 1-1.2-.3 .88 .88 0 0 1 .2-1.2z" fill-rule="evenodd"/>
<path d="M57.7 50.5a.87 .87 0 0 1 1.3 .3 .87 .87 0 0 1-.4 1.2 .89 .89 0 0 1-1-.4 .89 .89 0 0 1 .1-1.1z" fill-rule="evenodd"/>
<path d="M70.3 45.4a.87 .87 0 0 1 1.4 .5 .87 .87 0 0 1-1 1.1 .95 .95 0 0 1-.4-1.6z" fill-rule="evenodd"/>
<path d="M70.5 50.6a.89 .89 0 0 1 1.3 .3 .89 .89 0 0 1-.4 1.2 .9 .9 0 0 1-1.1-.4 .9 .9 0 0 1 .2-1.1z" fill-rule="evenodd"/>
<path d="M118.2 57.1a.87 .87 0 0 1 1.4 .4 .87 .87 0 0 1-1 1.1 .97 .97 0 0 1-.4-1.5z" fill-rule="evenodd"/>
<path d="M121.6 48.5a.85 .85 0 0 1 1.2 .9 .85 .85 0 0 1-1.3 .6 1.04 1.04 0 0 1 .1-1.5z" fill-rule="evenodd"/>
<path d="M127 48.6a.86 .86 0 0 1 1.2 .8 .86 .86 0 0 1-1.2 .8 1.01 1.01 0 0 1 0-1.6z" fill-rule="evenodd"/>
<path d="M133.3 48.8a.88 .88 0 0 1 1.4 .5 .88 .88 0 0 1-.8 1.1 .95 .95 0 0 1-.6-1.6z" fill-rule="evenodd"/>
<path d="M137.1 48.4a.87 .87 0 0 1 1.3 .3 .87 .87 0 0 1-.4 1.2 .89 .89 0 0 1-1.1-.4 .89 .89 0 0 1 .2-1.1z" fill-rule="evenodd"/>
<path d="M150.9 55.9a.89 .89 0 0 1 1.3 .3 .89 .89 0 0 1-.4 1.2 .9 .9 0 0 1-1-.4 .9 .9 0 0 1 .1-1.1z" fill-rule="evenodd"/>
<path d="M83.5 73.3a.89 .89 0 0 1 1.3 .3 .89 .89 0 0 1-.5 1.3 .91 .91 0 0 1-1-.4 .91 .91 0 0 1 .2-1.2z" fill-rule="evenodd"/>
<path d="M126.6 60.9a.89 .89 0 0 1 1.4 .4 .89 .89 0 0 1-.7 1.2 .92 .92 0 0 1-.9-.5 .92 .92 0 0 1 .2-1.1z" fill-rule="evenodd"/>
<path d="M132.9 72.2a.88 .88 0 0 1 1.3 .2 .88 .88 0 0 1-.5 1.3 .89 .89 0 0 1-1-.4 .89 .89 0 0 1 .2-1.1z" fill-rule="evenodd"/>
<path d="M137.3 62.6a.89 .89 0 0 1 1.3 .3 .89 .89 0 0 1-.6 1.3 .93 .93 0 0 1-.9-.6 .93 .93 0 0 1 .2-1z" fill-rule="evenodd"/>
<path d="M151.1 77.5a.88 .88 0 0 1 1.4 .3 .88 .88 0 0 1-.7 1.3 .92 .92 0 0 1-.9-.6 .92 .92 0 0 1 .2-1z" fill-rule="evenodd"/>
<path d="M151.2 62.5a.88 .88 0 0 1 1.4 .4 .88 .88 0 0 1-.8 1.2 .95 .95 0 0 1-.6-1.6z" fill-rule="evenodd"/>
<path d="M57.7 85.8a.86 .86 0 0 1 1.3 .7 .86 .86 0 0 1-1.3 .8 .99 .99 0 0 1 0-1.5z" fill-rule="evenodd"/>
<path d="M64.2 97.4a.88 .88 0 0 1 1.3 .4 .88 .88 0 0 1-.6 1.2 .92 .92 0 0 1-.9-.5 .92 .92 0 0 1 .2-1.1z" fill-rule="evenodd"/>
<path d="M70.5 80.5a.89 .89 0 0 1 1.4 .3 .89 .89 0 0 1-.7 1.3 .92 .92 0 0 1-.9-.6 .92 .92 0 0 1 .2-1z" fill-rule="evenodd"/>
<path d="M88.7 96.5a.88 .88 0 0 1 1.3 .4 .88 .88 0 0 1-.6 1.2 .92 .92 0 0 1-.9-.5 .92 .92 0 0 1 .2-1.1z" fill-rule="evenodd"/>
<path d="M93.7 83.9a.86 .86 0 0 1 1.3 .8 .86 .86 0 0 1-1.3 .8 1.02 1.02 0 0 1 0-1.6z" fill-rule="evenodd"/>
<path d="M99 80.2a.86 .86 0 0 1 1.3 .8 .86 .86 0 0 1-1.3 .8 1.02 1.02 0 0 1 0-1.6z" fill-rule="evenodd"/>
<path d="M108.6 97.4a.89 .89 0 0 1 1.4 .4 .89 .89 0 0 1-.7 1.2 .92 .92 0 0 1-.9-.5 .92 .92 0 0 1 .2-1.1z" fill-rule="evenodd"/>
<path d="M118.7 87.5a.88 .88 0 0 1 1.4 .3 .88 .88 0 0 1-.6 1.2 .91 .91 0 0 1-.9-.5 .91 .91 0 0 1 .1-1z" fill-rule="evenodd"/>
<path d="M126.9 98.7a.84 .84 0 0 1 1.1 .1 .84 .84 0 0 1 0 1.2 .84 .84 0 0 1-1.1 .1l-.3-.5 .1-.6z" fill-rule="evenodd"/>
<path d="M132.9 82.6a.89 .89 0 0 1 1.4 .3 .89 .89 0 0 1-.6 1.3 .92 .92 0 0 1-.9-.5 .92 .92 0 0 1 .1-1.1z" fill-rule="evenodd"/>
<path d="M137.5 98.3a.86 .86 0 0 1 1.2 .8 .86 .86 0 0 1-1.2 .7 1.01 1.01 0 0 1 0-1.5z" fill-rule="evenodd"/>
<path d="M57.8 105.7a.86 .86 0 0 1 1.3 .8 .86 .86 0 0 1-1.3 .7 1.01 1.01 0 0 1 0-1.5z" fill-rule="evenodd"/>
<path d="M64.3 115.9a.86 .86 0 0 1 1.2 .7 .86 .86 0 0 1-1.2 .8 1.03 1.03 0 0 1 0-1.5z" fill-rule="evenodd"/>
<path d="M70.1 116a.88 .88 0 0 1 1.3 .4 .88 .88 0 0 1-.6 1.2 .92 .92 0 0 1-.9-.5 .92 .92 0 0 1 .2-1.1z" fill-rule="evenodd"/>
<path d="M70.1 102.2a.89 .89 0 0 1 1.4 .3 .89 .89 0 0 1-.6 1.3 .93 .93 0 0 1-.9-.6 .93 .93 0 0 1 .1-1z" fill-rule="evenodd"/>
<path d="M83.8 115.7a.86 .86 0 0 1 1.2 .8 .86 .86 0 0 1-1.2 .8 1.05 1.05 0 0 1 0-1.6z" fill-rule="evenodd"/>
<path d="M93.5 116a.89 .89 0 0 1 1.4 .3 .89 .89 0 0 1-.6 1.2 .93 .93 0 0 1-.9-.5 .93 .93 0 0 1 .1-1z" fill-rule="evenodd"/>
<path d="M99.3 115.7a.85 .85 0 0 1 1.2 .8 .85 .85 0 0 1-1.3 .6 1.04 1.04 0 0 1 .1-1.4z" fill-rule="evenodd"/>
<path d="M108.2 116.1a.88 .88 0 0 1 1.4 .4 .88 .88 0 0 1-.6 1.2 .92 .92 0 0 1-.9-.5 .92 .92 0 0 1 .1-1.1z" fill-rule="evenodd"/>
<path d="M118.2 116a.88 .88 0 0 1 1.4 .4 .88 .88 0 0 1-.7 1.2 .92 .92 0 0 1-.9-.5 .92 .92 0 0 1 .2-1.1z" fill-rule="evenodd"/>
<path d="M120.8 103.6a.86 .86 0 0 1 1.2 .7 .86 .86 0 0 1-1.2 .8 1.05 1.05 0 0 1 0-1.5z" fill-rule="evenodd"/>
<path d="M126.8 116.1a.88 .88 0 0 1 1.3 .4 .88 .88 0 0 1-.6 1.2 .92 .92 0 0 1-.9-.5 .92 .92 0 0 1 .2-1.1z" fill-rule="evenodd"/>
<path d="M132.8 115.6a.86 .86 0 0 1 1.2 .7 .86 .86 0 0 1-1.2 .8 1.02 1.02 0 0 1 0-1.5z" fill-rule="evenodd"/>
<path d="M137.5 116a.87 .87 0 0 1 1.3 .3 .87 .87 0 0 1-.4 1.2 .89 .89 0 0 1-1-.4 .89 .89 0 0 1 .1-1.1z" fill-rule="evenodd"/>
<path d="M151.1 115.9a.89 .89 0 0 1 1.4 .3 .89 .89 0 0 1-.7 1.2 .93 .93 0 0 1-.9-.5 .93 .93 0 0 1 .2-1z" fill-rule="evenodd"/>
</g>
<path d="M48.6 58.8h5M58.6 51h12.3M142.2 78.5h9.9M151.9 86.3v30.2M58.3 116.4h101.8" fill="none" stroke="#000" stroke-width=".2"/>
<g font-size="4.2">
<text x="196.8" y="19.4" transform="rotate(90 196.8 19.4)">LM741 Single Operational Amplifier</text>
<text x="22.4" y="28.2">Schematic Diagram</text>
<text x="22.4" y="142.5">Absolute Maximum Ratings</text>
</g>
<g font-size="3.5">
<text x="28.7" y="162.5">Symbol</text>
<text x="78.3" y="162.5">Parameter</text>
<text x="140.5" y="162.5">Value</text>
<text x="172.3" y="162.5">Unit</text>
</g>
<g font-size="3.2">
<text x="22.4" y="148.2">The “Absolute Maximum Ratings” are those values beyond which the safety of the device cannot be guaranteed. The</text>
<text x="22.4" y="152">device should not be operated at these limits. The parametric values defined in the Electrical Characteristics tables</text>
<text x="22.4" y="155.9">are not guaranteed at the absolute maximum ratings. T =25°C, unless otherwise specified.</text>
<text x="32.2" y="167.9">V</text>
<text x="48.5" y="167.9">Supply Voltage</text>
<text x="142.5" y="167.9">±18</text>
<text x="174.6" y="167.9">V</text>
<text x="30" y="173.2">V</text>
<text x="48.5" y="173.2">Differential Input Voltage</text>
<text x="143.3" y="173.2">30</text>
<text x="174.6" y="173.2">V</text>
<text x="33.7" y="178.5">V</text>
<text x="48.5" y="178.5">Input Voltage</text>
<text x="142.5" y="178.5">±15</text>
<text x="174.6" y="178.5">V</text>
<text x="34.6" y="183.8">-</text>
<text x="48.5" y="183.8">Output Short Circuit Duration</text>
<text x="138.7" y="183.8">Indefinite</text>
<text x="175.2" y="183.8">-</text>
<text x="33.1" y="189.1">P</text>
<text x="48.5" y="189.1">Power Dissipation</text>
<text x="142.4" y="189.1">500</text>
<text x="172.9" y="189.1">mW</text>
<text x="31.4" y="194.4">T</text>
<text x="48.5" y="194.4">Operating Temperature Range</text>
<text x="139.7" y="194.4">0 ~ +70</text>
<text x="173.9" y="194.4">°C</text>
<text x="31.5" y="199.7">T</text>
<text x="48.5" y="199.7">Storage Temperature Range</text>
<text x="137.4" y="199.7">-65 ~ +150</text>
<text x="173.9" y="199.7">°C</text>
</g>
<g font-size="2.8">
<text x="161.6" y="36.2">V</text>
<text x="57.3" y="46.1">Q8</text>
<text x="81.6" y="46.1">Q9</text>
<text x="90.9" y="45.3">Q12</text>
<text x="117.6" y="45.3">Q13</text>
<text x="149.6" y="49.5">Q14</text>
<text x="39.7" y="59.1">IN (+)</text>
<text x="56.6" y="59.5">Q1</text>
<text x="68.7" y="59.1">Q2</text>
<text x="125.3" y="55.6">Q19</text>
<text x="135.1" y="57.5">Q15</text>
<text x="39.6" y="65">IN (-)</text>
<text x="101.7" y="64.9">C1</text>
<text x="130.9" y="62.5">Q16</text>
<text x="152.6" y="60.9">R6</text>
<text x="160.8" y="64">OUTPUT</text>
<text x="128.5" y="68.3">R10</text>
<text x="153.1" y="67">R7</text>
<text x="56.8" y="74.4">Q3</text>
<text x="69.7" y="73.3">Q4</text>
<text x="89.9" y="73.9">R5</text>
<text x="120.5" y="73.6">R12</text>
<text x="107.1" y="81.6">Q18</text>
<text x="135.4" y="79.2">Q21</text>
<text x="149.6" y="83.9">Q20</text>
<text x="62.9" y="87.4">Q7</text>
<text x="130.9" y="89">Q23</text>
<text x="56.8" y="98.5">Q5</text>
<text x="68.7" y="98.2">Q6</text>
<text x="80.9" y="97.7">Q10</text>
<text x="91.7" y="98">Q11</text>
<text x="116.3" y="98.5">Q17</text>
<text x="34.3" y="103.3">OFFSET</text>
<text x="37.4" y="107.2">NULL</text>
<text x="96.7" y="104.8">Q22</text>
<text x="124.5" y="105.1">Q24</text>
<text x="139.6" y="104">R11</text>
<text x="65.8" y="113.6">R3</text>
<text x="71.9" y="112.8">R2</text>
<text x="85.3" y="112">R4</text>
<text x="110.2" y="112">R9</text>
<text x="120.3" y="111.4">R8</text>
<text x="59.4" y="114.1">R1</text>
<text x="162.4" y="117.2">V</text>
</g>
<g font-size="2.5">
<text x="99.4" y="156.7">A</text>
<text x="32.1" y="174">I(DIFF)</text>
<text x="34.3" y="168.7">CC</text>
<text x="35.8" y="179.3">I</text>
<text x="35.2" y="189.9">D</text>
<text x="33.3" y="195.2">OPR</text>
<text x="33.4" y="200.5">STG</text>
<text x="16" y="268.7">LM741 Rev. 2.0.0</text>
<text x="104.3" y="266">2</text>
<text x="168.8" y="266">www.fairchildsemi.com</text>
</g>
<g font-size="2.2">
<text x="163.4" y="36.9">CC</text>
<text x="164.3" y="117.9">EE</text>
</g>
</svg>
